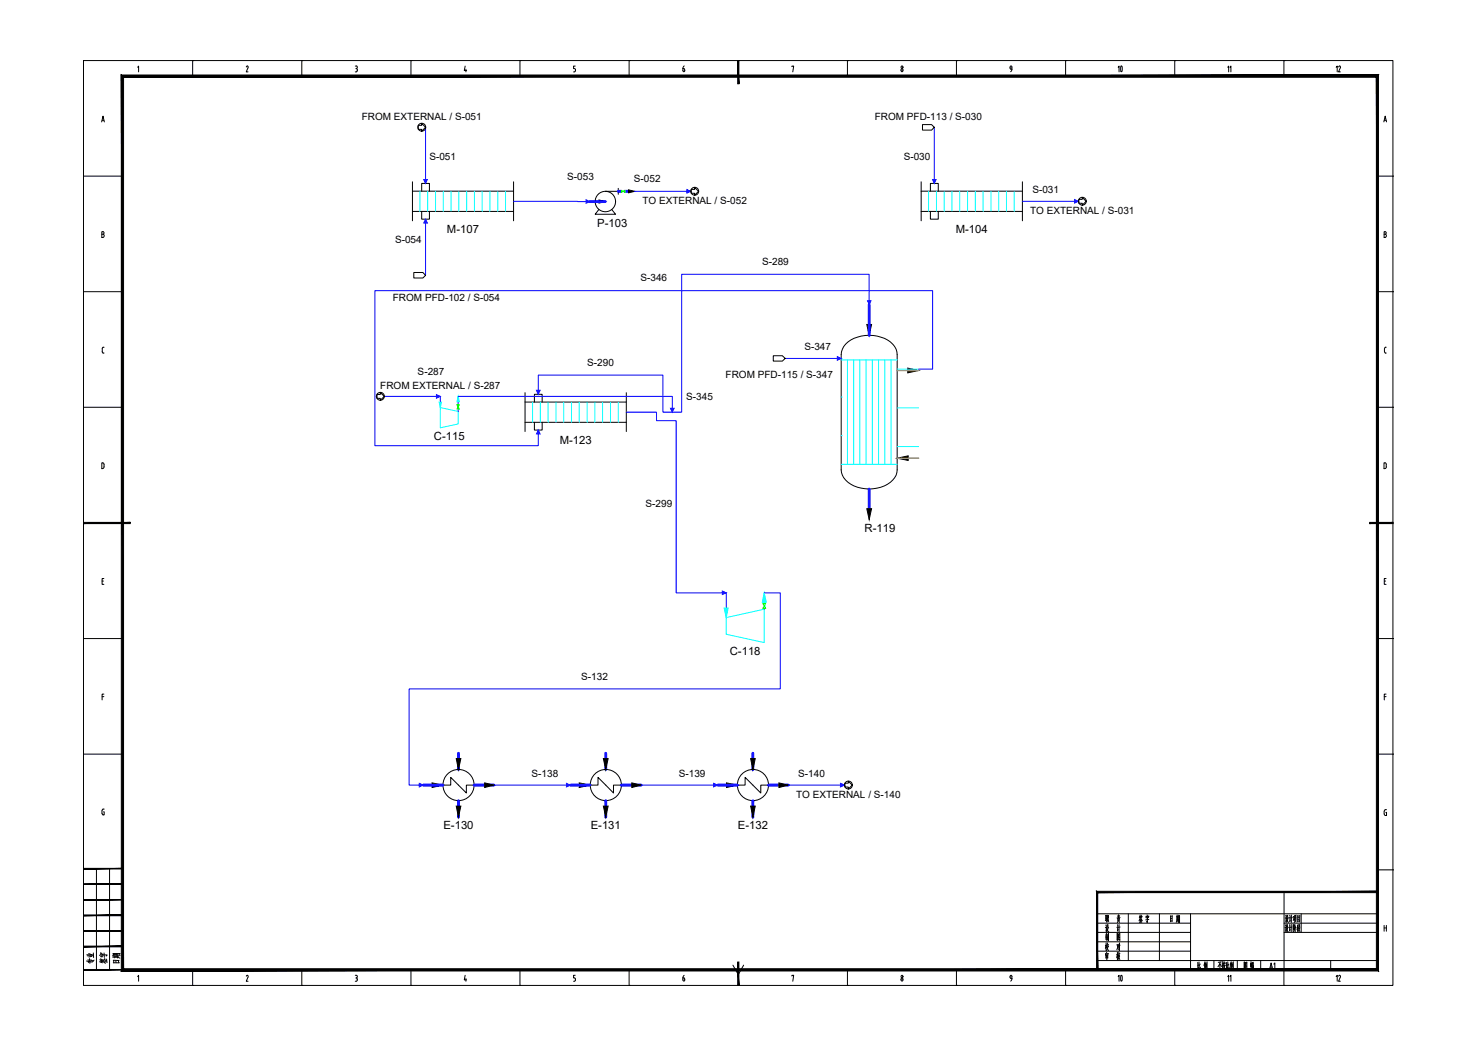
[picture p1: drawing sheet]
<svg xmlns="http://www.w3.org/2000/svg" width="420mm" height="297mm" viewBox="0 0 420 297" stroke-linecap="round" stroke-linejoin="round" font-family="sans-serif">
<g fill="none" stroke="#000" stroke-width=".28">
<path d="M23.7 17.2h372.3v262.9h-372.3zM39.1 19.1l.3-.3v1.6M54.8 17.2h.1M54.8 17.2v4.4M70 19l.4-.2 .1 .5M70.5 19.3l-.5 1.1h.5M85.8 17.2h.1M85.8 17.2v4.4M101 18.8h.3M101.2 19.5h.1M101.3 18.7l.2 .2v.4l-.2 .2 .3 .4M101.5 19.9l-.2 .5"/>
<path d="M116.8 17.2h.1M116.8 17.2v4.4M132.2 18.8l-.2 1.3h.7M132.4 19.7v.7M147.8 17.2h.1M147.8 17.2v4.4M163.5 18.8h-.4v.7l.4 .1 .1 .3M163.6 19.9v.2M178.8 17.2h.1M178.8 17.2v4.4M194.1 19.5l.2 .8h.2l.1-.4M194.1 19.5h.4l.1 .4"/>
<path d="M194.5 18.7l-.4 .8M209.9 17.2h.1M225.1 19v-.2h.5l-.2 1.6M240.9 17.2h.1M240.9 17.2v4.4M256.1 19.9l.3-.4 .3 .4M256.1 19.9l.3 .5 .3-.4M256.7 19.9v.2M271.9 17.2h.1M271.9 17.2v4.4M287.6 19.1v.5M287.7 19.6l-.4 .8"/>
<path d="M287.7 19.1l-.2-.3a.45 .45 0 0 0-.4 .5 .45 .45 0 0 0 .5 .4M302.9 17.2h.1M302.9 17.2v4.4M334 17.2h.1M334 17.2v4.4M365 17.2h.1M365 17.2v4.4M28.9 34.7l.4-1.7 .4 1.7M29 34.2h.5M101 20.4h.3M163.1 20.4h.2M163.6 20l-.3 .4"/>
<path d="M393.4 34.7l.4-1.7 .4 1.7M393.5 34.2h.6M23.7 50.1h11.1M391.6 50.1h4.4M396 50.1h.1M28.9 66.6h.4M29.3 66.6l.3 .4-.3 .5M29.3 66.6l.2-.2v-.4l-.6-.1v1.6h.4M393.5 66.6h.3M393.8 66.6l.3 .4-.3 .5M393.8 66.6l.2-.2v-.4l-.5-.1v1.6h.3M23.7 82.9h11.1"/>
<path d="M29.1 100l.1 .3 .4 .1M29.6 98.7l-.5 .2v1.1M391.6 82.9h4.4M393.6 100l.1 .3 .4 .1M394.1 98.7l-.5 .2v1.1M396 82.9h.1M23.7 115.8h11.1M391.6 115.8h4.4M396 115.8h.1M28.9 131.6h.5l.2 .5-.1 .8-.6 .3zM393.4 131.6l.7 .2v.9l-.2 .4-.5 .1zM396 148.7h.1"/>
<path d="M29 165.2h.4M29.5 164.5h-.5v1.6h.5M393.5 165.2h.4M394 164.5h-.5v1.6h.5M23.7 181.5h11.1M29 198h.5M29.5 197.3h-.5v1.7M391.6 181.5h4.4M393.5 198h.5M394 197.3h-.5v1.7M396 181.5h.1M23.7 214.4h11.1"/>
<path d="M391.6 214.4h4.4M396 214.4h.1M29 230.4l.1 1 .5 .2v-.9h-.2M29.6 230h-.4l-.2 .4M393.5 231.4l.3 .4M393.8 230.2h.4M393.8 230.2l-.2 .2-.1 1M393.9 230.9h.3v.9h-.4M27.4 246.9v28.8M31.1 246.9v28.8M311.9 259.7h79.7M320.7 259.7v13.3"/>
<path d="M329.6 259.7v13.3M338.4 259.7v16M365 253.6v26.5M369.9 259.7v5.3M391.6 247.3h4.4M396 247.3h.1M39.1 277.6l.3-.4v1.7M54.8 275.7v4.4M70 277.5l.3-.3 .2 .2-.5 1.5h.5M85.8 275.7v4.4M101 277.2h.3M101 278.9h.3"/>
<path d="M101.2 278h.1M101.3 277.2l.3 .4-.3 .3M101.3 278l.3 .3-.3 .6M116.8 275.7v4.4M132.2 277.2l-.2 1.3h.7M132.4 278.2v.7M147.8 275.7v4.4M163.1 278.9h.2M163.5 277.2h-.4v.8h.4l.1 .3M163.6 278.4v.1M163.6 278.5l-.3 .4M178.8 275.7v4.4"/>
<path d="M194.4 277.9l.2 .4M194.4 278h-.3l.2 .8h.2l.1-.4M194.5 277.2l-.4 .8M208.4 274.3l1.5 2.7 1.5-2.7M225.1 277.4v-.2h.5l-.2 1.7M240.9 275.7v4.4M256.7 278.4v.1M256.7 278.3l-.1-.3a.36 .36 0 0 0-.5 .4 .36 .36 0 0 0 .6 .3v-.2M271.9 275.7v4.4M287.1 277.8l.3 .3M287.4 278.2h.2M287.6 277.6v.5"/>
<path d="M287.7 278.1l-.4 .8M287.7 277.6l-.3-.4-.3 .6M302.9 275.7v4.4M311.9 273h79.7M311.9 262.4h26.5M311.9 265h26.5M311.9 267.7h26.5M311.9 270.4h26.5M324 261.6l.1 .4M324.1 260.1l-.2 .8M324.1 260.5l.1 .3M324.2 261.6l.1 .3"/>
<path d="M324.3 260.8l.5 .8M324.3 260.7l-.5 1M324.3 260.5h-.3M324.4 261.3l-.4 .1M324.5 260.1l-.2 .6M324.5 261.5l-.1 .6M324.5 260.5l.1 .4M324.6 262.1l-.7 .1M324.7 260.5h-.3M325.8 260.4v.5M326.1 260l.1 .4M326.2 261.1l-.1 1.1-.1-.3"/>
<path d="M326.3 260.8l-.4 .1M326.4 260.7l-.2 .4M326.5 260.5h-.7M326.6 260.4l-.1 .4M326.6 261.4l-.9 .1M332.8 260.3v1.7M333.1 261.1h-.3M333.2 261.7l-.4 .2M333.2 260.4l-.4 .1M333.2 260.3v1.7M334 275.7v4.4M334.6 260.1v1.3"/>
<path d="M334.6 261.6l-.2 .6M334.8 261.6v.4M334.8 260.8h-.2M334.8 261.1l-.2 .1M334.9 260.1l-.1 1.3M335 260.5l-.6 .1M335 261.4l-.6 .1M335.1 261.4l-.1 .8M335.1 260.3v1.1M335.3 260.8h-.2M335.3 261.3h-.2M335.3 260.3v1.9l-.2-.2"/>
<path d="M335.3 260.3l-.2 .1M340.5 273.5v1.7M340.8 274.3l-.3 .1M340.8 275l-.4 .4M340.9 273.5v1.7l.2 .2h.1v-.5M341.2 274l-.3 .6M342.5 273.8v1.7M342.5 273.4l-.2 1M342.6 274.4l.1 .3M342.6 274.2l.2-.1-.2 1.2M342.7 273.8l-.2 .9M342.9 273.7l-.4 .1"/>
<path d="M343 273.9v1M343.1 273.4v2.1l-.1-.3M345.1 273v2.7M346.8 273.9v1.5M346.9 273.5l-.7 1.3M346.9 274.1l.3 .6M347.2 273.4l-.9 .1M347.6 273.3v2.2l-.2-.3M347.7 274.3l-.3 .4M347.7 273.9l-.3 .1M347.8 273.7v.4M348 273.9l-.1 .9 .4 .6"/>
<path d="M348 273.3l.1 .4M348.1 274.5l-.4 1M348.3 273.8h-.5M348.3 273.7l-.1 .4M348.3 274.4l-.6 .1M348.6 273.5v1.7M348.9 275l-.3 .4M348.9 274.3l-.3 .1M349 273.4v1.8l.2 .2h.2v-.5M349.3 274l-.3 .6M349.9 273.8v1.7M350 273.4l-.3 1"/>
<path d="M350 274.4l.1 .3M350.1 273.8l-.1 .9M350.3 274.1l-.2 .1M350.3 274.1l-.3 1.2M350.3 273.7l-.3 .1M350.4 273.9v1M350.6 273.4v2.1l-.2-.3M351.7 273v2.7M353.7 275.3l.7 .1M353.7 273.4v2.1M354 274.1l.4 .5M354 274.9l.1 .3"/>
<path d="M354.1 274.6v.2M354.1 273.8l-.2 .5M354.2 273.9l-.2 .1M354.3 273.8l-.5 1M354.4 273.5v1.9M354.4 273.5l-.7 .1M355.5 273.8v1M355.6 273.3v2.2M355.8 273.9l-.1 .7M355.8 274h-.3M355.9 274.4v1.1l.4-.1M356 273.8v.6"/>
<path d="M356 273.9l.3-.1-.1 .4M356.1 274.6v.8M356.3 274.2l-.3 .1M356.3 274.9l-.4 .1M356.3 274.5l-.4 .1M356.3 274.4v1M356.3 273.5l-.4 .1M365 262.4h26.6M365 265h26.6M365.4 262.9l.1 .3M365.5 260.2l.1 .3M365.5 263.6h-.2"/>
<path d="M365.5 263.5v1M365.6 260.9l-.3 .1M365.6 260.8v1M365.7 264.2l-.3 .5M365.7 264l.5 .8M365.7 261.5l-.2 .5M365.8 261.3l.5 .9M365.8 262.8l-.2 1M365.8 260.5l-.1 .6M365.8 260.3l.2-.1v.6l.3 .1M365.8 260.2v.4M366 262.8v.8h.2"/>
<path d="M366 262.9l-.2 .1M366 263.8h-.3M366.1 263.7l-.6 1.2M366.1 261.1h-.4M366.1 261l-.5 1.2M366.6 262.8l.1 .4M366.6 263.4v1.2M366.6 260.2l.2 .3M366.6 263.5l-.2 .1M366.7 260.8l-.2 .1M366.7 260.8v1.1M366.8 264.2l-.2 .5"/>
<path d="M366.8 261.5l-.2 .5M367.1 262.7v2.2M367.1 260.1v2.1M367.3 263.5l-.5 .1M367.4 260.8l-.6 .1M367.6 262.8v2M367.8 260.5v1M367.8 262.9l-.2 .1M367.8 262.8l-.1 1.4v-.2M367.9 260.5l-.3 .1M368 263.6l-.3 1.3M368 261.3l-.4 .3"/>
<path d="M368 260.6v1M368.1 263l.4 .8M368.1 262.7l-.3 1M368.2 263.5v1.4M368.2 260.8l-.3 1.4M368.2 260.2v.5M368.2 261.7l.3 .4M368.4 260.6l-.4 .1M368.4 260.5v1.1M368.5 260.2l-.5 .1M368.8 263v1.7M368.9 260.2v1.9"/>
<path d="M369 263.6l-.2 .1M369 263.3l-.2 .1M369 264l-.3 .2M369 262.8l-.2 .3M369.1 264l.5 .7M369.3 262.8l-.2 1M369.4 261.3l-.5 .1M369.4 260.8l-.5 .1M369.4 262.8l.2 .8M369.4 262.9l-.1 .1M369.4 263.8h-.3M369.5 263.8l-.5 1"/>
<path d="M369.5 261.8l-.6 .1M369.5 260.3l-.6 .1M369.5 260.3v1.8M378.3 273v2.7M393.5 263v1.7M393.5 263.8h.6M394.1 263v1.7M54.8 280.1h.1M85.8 280.1h.1M116.8 280.1h.1M147.8 280.1h.1M178.8 280.1h.1"/>
<path d="M209.9 280.1h.1M240.9 280.1h.1M271.9 280.1h.1M302.9 280.1h.1M334 280.1h.1M365 280.1h.1"/>
<circle cx="256.4" cy="19.1" r=".32"/>
<circle cx="256.4" cy="277.6" r=".32"/>
</g>
<g fill="#000" stroke="#000" stroke-width=".28">
<path d="M209.7 17.2l.3 6.6v-6.6zM209.7 17.2l.3 6.6h-.3z"/>
<path d="M34.5 21.3l.6 254.1v-253.4zM34.5 21.3l.6 254.1-.6 .6zM35.1 275.4l-.6 .6 356.8-.6zM34.5 276l356.8-.6 .6 .6zM391.3 22v253.4l.6 .6zM391.9 21.3v254.7l-.6-254zM35.1 22h356.2l.6-.7zM34.5 21.3h357.4l-356.8 .7z"/>
<path d="M23.7 148.5v.3l13.3-.3zM23.7 148.8l13.3-.3v.3z"/>
<path d="M389.4 148.8h6.6v-.3zM389.4 148.5h6.6l-6.6 .3z"/>
<path d="M23.7 255.8h11.1v-.1zM23.7 255.7h11.1l-11.1 .1z"/>
<path d="M23.7 251.4h11.1v-.2zM23.7 251.2h11.1l-11.1 .2z"/>
<path d="M23.7 247h11.1v-.2zM23.7 246.8h11.1l-11.1 .2z"/>
<path d="M312.1 253.7h79.5v-.3zM311.7 253.4h79.9l-79.5 .3zM311.7 253.4l.4 22.3v-22zM311.7 253.4l.4 22.3h-.4z"/>
<path d="M23.7 275.7h11.1v-.1zM23.7 275.6h11.1l-11.1 .1z"/>
<path d="M23.7 269.1h11.1v-.2zM23.7 268.9h11.1l-11.1 .2z"/>
<path d="M23.7 264.7h11.1v-.2zM23.7 264.5h11.1l-11.1 .2z"/>
<path d="M23.7 260.3h11.1v-.2zM23.7 260.1h11.1l-11.1 .2z"/>
<path d="M209.7 273.5v6.6h.3zM209.7 273.5h.3v6.6z"/>
</g>
<g fill="none" stroke="#00f" stroke-width=".8">
<path d="M167.7 57.3h4.4M175.8 54.4h.8M177.7 54.4h1M247.1 86.6v8.7M247.1 139v5.6M130.3 214.1v4.7M172.2 214.1v4.7M214 214.1v4.7M120.3 223.2h5.6M130.3 227.6v4.7M134.8 223.2h5.6M162.1 223.2h5.7"/>
<path d="M172.2 227.6v4.7M176.6 223.2h5.7M204 223.2h5.6M214 227.6v4.7M218.5 223.2h5.6"/>
</g>
<g fill="#000" stroke="#000" stroke-width=".28">
<path d="M170.3 56.8l1.8 .5-1.8 .4zM178.7 54l1.8 .4-1.8 .4zM246.4 92.2h1.4l-.7 3.1zM258 104.6l3.1 .7-3.1 .7zM255 130.2l3.2-.6v1.3zM246.4 144.6h1.4l-.7 3.1zM129.7 215.6h1.3l-.7 3.2zM171.5 215.6h1.4l-.7 3.2zM213.4 215.6h1.3l-.7 3.2zM122.8 222.5l3.1 .7-3.1 .6zM129.7 229.1h1.3l-.7 3.2zM137.8 222.5l2.6 .7-2.6 .6z"/>
<path d="M164.7 222.5l3.1 .7-3.1 .6zM171.5 229.1h1.4l-.7 3.2zM179.6 222.5l2.7 .7-2.7 .6zM206.5 222.5l3.1 .7-3.1 .6zM213.4 229.1h1.3l-.7 3.2zM221.4 222.5l2.7 .7-2.7 .6z"/>
</g>
<g fill="none" stroke="#000" stroke-width=".28">
<path d="M117.2 51.7v11.1M117.2 54.3h28.8M119.9 54.3v-2.2h2.2v2.2M146 51.7v11.1M170.3 59.5l-1.1 1.4h5.8l-1.1-1.4M172.1 54.4h3.7M175.8 53.5v1.7M261.9 54.3h28.7M261.9 51.7v11.1M264.5 54.3v-2.2h2.2v2.2M290.6 51.7v11.1M117.2 60.1h28.8"/>
<path d="M119.9 60.1v2.2h2.2v-2.2M261.9 60.1h28.7M264.5 60.1v2.2h2.2v-2.2M240.4 97.8a10.2 10.2 0 0 1 13.4 0 4.1 4.1 0 0 1 1.2 3v32.7a6.1 6.1 0 0 1-5.7 5.3 9.4 9.4 0 0 1-9.5-3l-.6-1.5-.1-.8v-32.7a4.6 4.6 0 0 1 1.3-3zM149.3 111.6v11.1M149.3 114.3h28.7M151.9 114.3v-2.2h2.2v2.2M178 111.6v11.1M149.3 120h28.7M151.9 120v2.2h2.2v-2.2M125.9 223.2h2.2v-2.2l4.5 4.4v-2.2h2.2M167.8 223.2h2.2v-2.2l4.4 4.4v-2.2h2.2"/>
<path d="M209.6 223.2h2.2v-2.2l4.5 4.4v-2.2h2.2"/>
<circle cx="172.1" cy="57.3" r="2.9"/>
<circle cx="130.4" cy="223.1" r="4.4"/>
<circle cx="172.2" cy="223.1" r="4.4"/>
<circle cx="214" cy="223.1" r="4.4"/>
</g>
<g fill="none" stroke="#0ff" stroke-width=".28">
<path d="M119.4 54.3v5.8M121.6 54.3v5.8M123.8 54.3v5.8M126 54.3v5.8M128.2 54.3v5.8M130.4 54.3v5.8M132.7 54.3v5.8M134.9 54.3v5.8M137.1 54.3v5.8M139.3 54.3v5.8M141.5 54.3v5.8M143.7 54.3v5.8"/>
<path d="M264 54.3v5.8M266.2 54.3v5.8M268.4 54.3v5.8M270.6 54.3v5.8M272.8 54.3v5.8M275.1 54.3v5.8M277.3 54.3v5.8M279.5 54.3v5.8M281.7 54.3v5.8M283.9 54.3v5.8M286.1 54.3v5.8M288.3 54.3v5.8"/>
<path d="M151.4 114.3v5.7M153.6 114.3v5.7M155.8 114.3v5.7M158.1 114.3v5.7M160.3 114.3v5.7M162.5 114.3v5.7M164.7 114.3v5.7M166.9 114.3v5.7M169.1 114.3v5.7M171.3 114.3v5.7M173.6 114.3v5.7M175.8 114.3v5.7"/>
<path d="M239.1 102.3h15.9M240.9 102.3v29.7M242.7 102.3v29.7M244.4 102.3v29.7M246.2 102.3v29.7M248 102.3v29.7M249.8 102.3v29.7M251.5 102.3v29.7M253.3 102.3v29.7M239.1 132h15.9"/>
</g>
<!-- layer: EQUIPMENT -->
<path d="M125.2 115.9l5 1.1v3.5l-5 1.1zM125.2 114.3v1.6M239.1 101.9h.1M239.1 112.9h.1M255 104.9h6.1M255 115.9h6.1M239.1 123.9h.1M255 126.9h6.1M206.4 175.5l10.8-2.3v9.5l-10.8-2.4zM217.2 172.2h.1" fill="none" stroke="#0ff" stroke-width=".28"/>
<path d="M125.2 112.7v1.6M130.2 112.7v2.3M130.2 116.3v.7M206.4 168.5v7M217.2 171.2v.4M217.2 172.9v.3" fill="none" stroke="#00f" stroke-width=".28"/>
<path d="M129.9 115h.7l-.7 1.3h.7zM216.9 171.6l.8 1.3h-.8l.8-1.3z" fill="none" stroke="#0f0" stroke-width=".28"/>
<g fill="#0ff" stroke="#0ff" stroke-width=".28">
<path d="M124.8 114.3h.7l-.3 1.6z"/>
<path d="M130.2 112.7l.4 1.5h-.7z"/>
<path d="M205.9 172.8h1.1l-.6 2.7z"/>
<path d="M217.2 168.5l.6 2.7h-1.1z"/>
</g>
<path d="M255 105.3h6.1M255 130.2h6.1h-2.9" fill="none" stroke="#ffbf00" stroke-width=".38"/>
<path d="M176.6 54.1v.6l1.1-.6v.6zM177.2 54.4h.1" fill="none" stroke="#0f0" stroke-width=".28"/>
<!-- layer: STREAM -->
<g fill="none" stroke="#00f" stroke-width=".28">
<path d="M121 36.2v15.9M265.6 36.2v15.9M146 57.2l21.7 .1M180.5 54.4h15.9M290.6 57.2h16M121 62.3v16M247.1 86.6v-8.6h-53.3v39.2h-2.7M109.2 112.7h16M130.2 112.7h60.9v4.5M153 112.1v-5.5h35.5v10.6h2.6M178 117.2h8.6v2.4h5.6v48.9h14.2M223.2 101.9h15.9"/>
<path d="M261.1 104.9h4v-22.3h-158.5v44.1h46.4v-4.5M217.2 168.5h4.6v27.3h-105.5v27.4h4M140.4 223.2h21.7M182.3 223.2h21.7M224.1 223.2h16"/>
</g>
<!-- layer: STREAM_ARROW -->
<g fill="#00f" stroke="#00f" stroke-width=".28">
<path d="M265.1 51h1l-.5 1.1z"/>
<path d="M305.5 56.7l1.1 .5-1.1 .5z"/>
<path d="M120.5 51h1l-.5 1.1z"/>
<path d="M195.3 53.9l1.1 .5-1.1 .5z"/>
<path d="M166.6 56.8l1.1 .5-1.1 .5z"/>
<path d="M121 62.3l.5 1.1h-1z"/>
<path d="M119.2 222.7l1.1 .5-1.1 .5z"/>
<path d="M161 222.7l1.1 .5-1.1 .5z"/>
<path d="M202.8 222.7l1.2 .5-1.2 .5z"/>
<path d="M238.9 222.7l1.2 .5-1.2 .5z"/>
<path d="M124.1 112.2l1.1 .5-1.1 .5z"/>
<path d="M246.6 85.5h1l-.5 1.1z"/>
<path d="M152.5 110.9h1l-.5 1.2z"/>
<path d="M205.3 168l1.1 .5-1.1 .5z"/>
<path d="M190.6 116.1h1l-.5 1.1z"/>
<path d="M153 122.2l.5 1.1h-1z"/>
<path d="M238 101.4l1.1 .5-1.1 .5z"/>
</g>
<!-- layer: CONNECTOR -->
<g fill="none" stroke="#000" stroke-width=".28">
<path d="M118.9 35.6h1v-.5l1.1 1.1-1.1 1.1v-.5h-1zM262.2 35.4h2.6l.8 .8-.8 .8h-2.6zM196.5 53.8h1v-.5l1.1 1.1-1.1 1.1v-.6h-1zM306.7 56.7h1v-.6l1.1 1.1-1.1 1.1v-.5h-1zM117.6 77.5h2.6l.8 .8-.8 .7h-2.6zM107.2 112.1h.9v-.5l1.1 1.1-1.1 1.1v-.6h-.9zM219.8 101.1h2.6l.8 .8-.8 .7h-2.6zM240.2 222.6h1v-.5l1.1 1.1-1.1 1.1v-.6h-1z"/>
<circle cx="119.9" cy="36.2" r="1.12"/>
<circle cx="197.5" cy="54.4" r="1.12"/>
<circle cx="307.7" cy="57.2" r="1.12"/>
<circle cx="108.1" cy="112.7" r="1.12"/>
<circle cx="241.2" cy="223.1" r="1.12"/>
</g>
<text font-size="6.6" x="315.7" y="280.8">10</text>
<text font-size="6.2" x="315.7" y="22.2">10</text>
<g font-size="5.3">
<text x="312.9" y="266">设 计</text>
<text x="27.5" y="275.2" transform="rotate(-90 27.5 275.2)">专业</text>
<text x="31.4" y="275.2" transform="rotate(-90 31.4 275.2)">签字</text>
<text x="34.9" y="274.8" transform="rotate(-90 34.9 274.8)">日期</text>
<text x="312.9" y="271.3">校 对</text>
</g>
<g font-size="4.4">
<text x="378.5" y="21.5">12</text>
<text x="363.4" y="276.6" transform="rotate(-90 363.4 276.6)">A1</text>
<text x="382.1" y="280.1" transform="rotate(-90 382.1 280.1)">12</text>
</g>
<g font-size="3.5">
<text x="350.7" y="21.5" transform="rotate(-90 350.7 21.5)">11</text>
<text x="350.7" y="280.1" transform="rotate(-90 350.7 280.1)">11</text>
</g>
<g font-size="3.2">
<text x="169.8" y="64.5">P-103</text>
<text x="127.1" y="66.3">M-107</text>
<text x="271.7" y="66.3">M-104</text>
<text x="123.3" y="125.2">C-115</text>
<text x="159.1" y="126.2">M-123</text>
<text x="245.8" y="151.2">R-119</text>
<text x="207.5" y="186.2">C-118</text>
<text x="126.1" y="235.8">E-130</text>
<text x="167.9" y="235.8">E-131</text>
<text x="209.7" y="235.8">E-132</text>
</g>
<g font-size="2.8">
<text x="102.8" y="34">FROM EXTERNAL / S-051</text>
<text x="248.7" y="34">FROM PFD-113 / S-030</text>
<text x="122.1" y="45.5">S-051</text>
<text x="256.9" y="45.5">S-030</text>
<text x="161.3" y="51.1">S-053</text>
<text x="180.2" y="51.7">S-052</text>
<text x="182.6" y="57.9">TO EXTERNAL / S-052</text>
<text x="293.5" y="54.8">S-031</text>
<text x="292.8" y="60.8">TO EXTERNAL / S-031</text>
<text x="112.3" y="68.9">S-054</text>
<text x="216.6" y="75.3">S-289</text>
<text x="182.1" y="80">S-346</text>
<text x="111.7" y="85.6">FROM PFD-102 / S-054</text>
<text x="228.7" y="99.5">S-347</text>
<text x="118.7" y="106.5">S-287</text>
<text x="166.9" y="104">S-290</text>
<text x="206.3" y="107.5">FROM PFD-115 / S-347</text>
<text x="108.1" y="110.5">FROM EXTERNAL / S-287</text>
<text x="195.1" y="113.8">S-345</text>
<text x="183.5" y="144">S-299</text>
<text x="165.3" y="193.2">S-132</text>
<text x="151.1" y="220.8">S-138</text>
<text x="193" y="220.8">S-139</text>
<text x="226.9" y="220.8">S-140</text>
<text x="226.3" y="226.7">TO EXTERNAL / S-140</text>
</g>
</svg>
